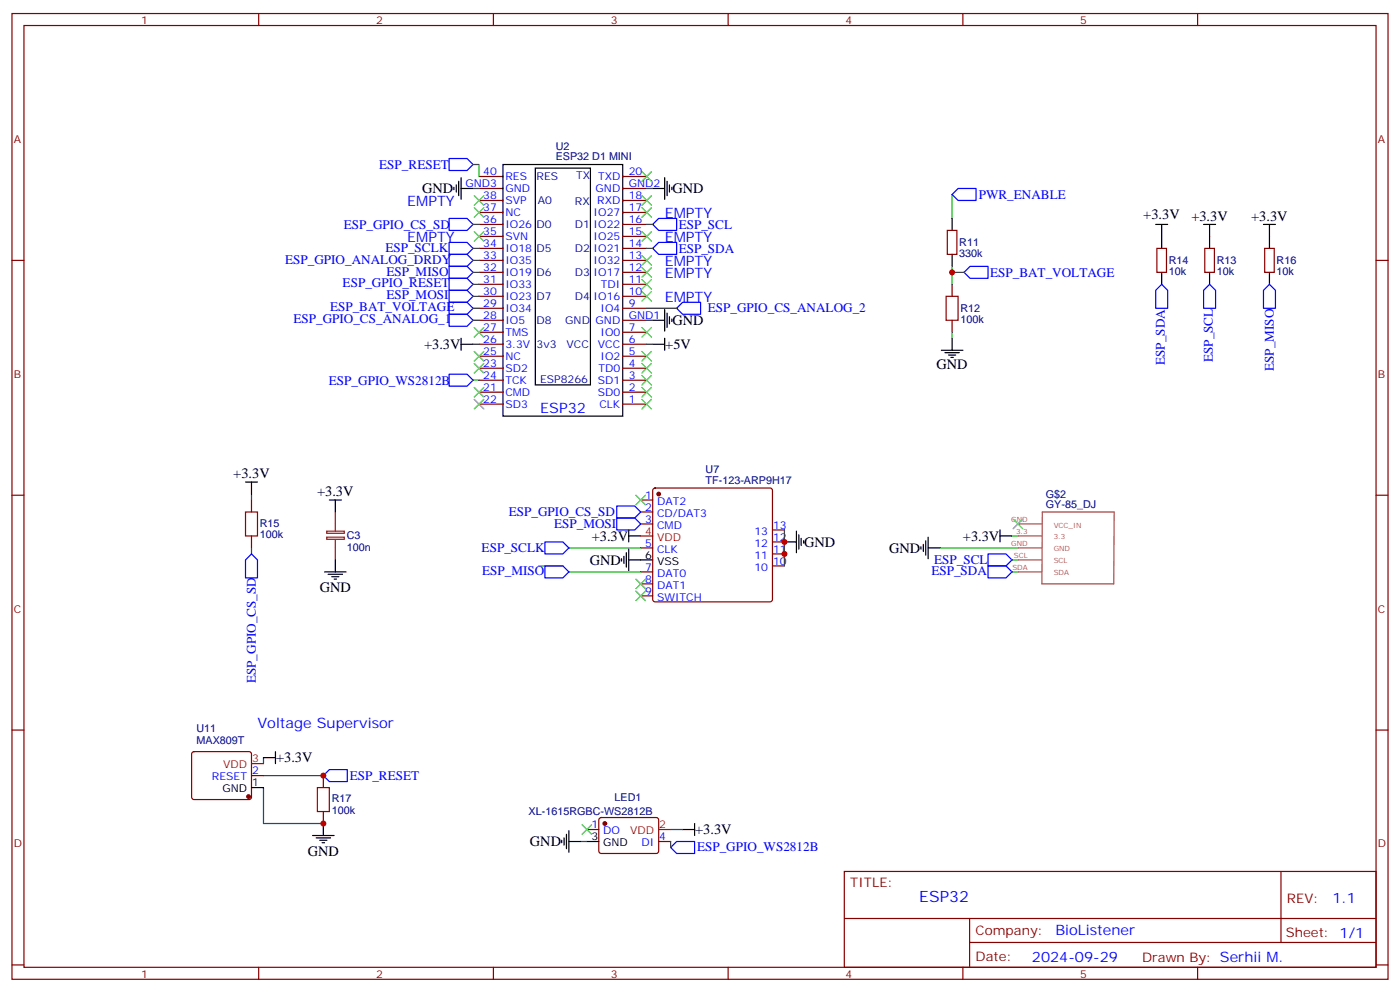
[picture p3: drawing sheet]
<svg xmlns="http://www.w3.org/2000/svg" width="412mm" height="292mm" viewBox="0 0 412 292" stroke-linecap="round" stroke-linejoin="round" font-family="sans-serif">
<g fill="none" stroke="#870000" stroke-width=".35">
<path d="M3.5 4h405.4v284.3h-405.4zM7.1 7.5h398.2v277.3h-398.2zM76.2 4v3.5M145.3 4v3.5M214.5 4v3.5M283.6 4v3.5M352.8 4v3.5M141.1 55.5h7.1M141.1 52h7.1M141.1 59h7.1M183.4 55.5h7.1M183.4 52h7.1"/>
<path d="M183.4 59h7.1M3.5 76.7h3.6M141.1 76.7h7.1M141.1 62.5h7.1M141.1 69.6h7.1M141.1 66.1h7.1M141.1 73.1h7.1M183.4 76.7h7.1M183.4 62.5h7.1M183.4 69.6h7.1M183.4 66.1h7.1M183.4 73.1h7.1"/>
<path d="M279 67.8h2.9v7.1h-2.9zM340.8 73.1h2.8v7.1h-2.8zM354.9 73.1h2.8v7.1h-2.8zM372.5 73.1h2.9v7.1h-2.9zM405.3 76.7h3.6M141.1 83.7h7.1M141.1 80.2h7.1M141.1 90.8h7.1M141.1 87.2h7.1M141.1 97.8h7.1M141.1 94.3h7.1M183.4 83.7h7.1"/>
<path d="M183.4 80.2h7.1M183.4 90.8h7.1M183.4 87.2h7.1M183.4 97.8h7.1M183.4 94.3h7.1M280.5 83.7v3.5M280.5 94.3v3.5M141.1 104.9h7.1M141.1 101.4h7.1M141.1 108.4h7.1M141.1 111.9h7.1M141.1 115.5h7.1"/>
<path d="M141.1 119h7.1M183.4 104.9h7.1M183.4 101.4h7.1M183.4 108.4h7.1M183.4 111.9h7.1M183.4 115.5h7.1M183.4 119h7.1M3.5 145.8h3.6M74.1 147.2v3.5M74.1 157.8v3.5M188.7 154.3h3.6M188.7 150.7h3.6"/>
<path d="M188.7 147.2h3.6M192.5 143.9l.5-.2h33.8l.5 .2 .2 .5v32.1l-.2 .5-.5 .2h-33.8l-.5-.2-.2-.5v-32.1zM227.5 156h3.6M227.5 159.6h3.6M405.3 145.8h3.6M188.7 175.4h3.6M188.7 171.9h3.6M188.7 168.4h3.6M188.7 161.3h3.6M227.5 163.1h3.6M227.5 166.6h3.6M3.5 214.9h3.6"/>
<path d="M405.3 214.9h3.6M56.7 221.5l.4-.2h16.3l.5 .2 .2 .5v12.7l-.3 .5-.4 .2h-16.3l-.4-.2-.3-.5v-12.7zM74.1 228.4h3.5M95.2 228.4v3.5M95.2 238.9v3.6M172.9 244.2h3.5M176.6 240.9l.5-.2 16.5 .1 .4 .6v9.5l-.7 .4-16.5-.1-.4-.6v-9.2zM194 247.8h3.6M248.7 256.6h156.6v28.2h-156.6zM377.3 256.6v20.9M248.7 270.4h156.5M285.6 277.5h119.6"/>
<path d="M285.6 270.4v14.1M3.5 284.1h3.6M76.2 284.8v3.5M145.3 284.8v3.5M214.5 284.8v3.5M283.6 284.8v3.5M352.8 284.8v3.5M405.3 284.1h3.6"/>
</g>
<g fill="none" stroke="#000" stroke-width=".35">
<path d="M133.7 55.1v.7M134.4 54.4v2.2M135.1 53.4v4.2M135.8 52.3v6.4M135.8 55.5h3.5M148.2 48.4h35.2v74.1h-35.2zM157.7 49.5h16.2v63.8h-16.2zM192.3 55.5h3.5M195.8 52.3v6.4M196.5 53.4v4.2M197.2 54.4v2.2M197.9 55.1v.7"/>
<path d="M280.5 64.3v3.5M280.5 74.9v3.5M340.4 66.1h3.6M342.2 66.1v7M354.5 66.1h3.6M356.3 66.1v7M372.2 66.1h3.5M373.9 66.1v7M135.8 99.6v3.5M192.3 94.3h3.5M195.8 91.1v6.4M195.8 99.6v3.5"/>
<path d="M196.5 92.2v4.2M197.2 93.2v2.2M197.9 93.9v.8M280.5 99.6v3.5M342.2 80.2v3.5M356.3 80.2v3.5M373.9 80.2v3.5M135.8 101.4h3.5M192.3 101.4h3.5M277.3 103.1h6.3M278.3 103.8h4.3M279.4 104.5h2.1"/>
<path d="M280.1 105.2h.7M72.3 141.9h3.5M74.1 141.9v3.6M97 147.2h3.5M98.8 147.2v3.5M185.2 157.8h3.5M185.2 156v3.6M231.1 159.6h3.5M234.6 156.4v6.3M235.3 157.4v4.3M236 158.5v2.1M236.7 159.2v.7"/>
<path d="M272.7 159.2v4.2M273.4 158.2v6.3M294.6 157.8h3.5M294.6 156v3.6M95.6 168.4h6.4M96.7 169.1h4.2M97.7 169.8h2.1M98.4 170.5h.7M98.8 164.9v3.5M183.1 164.5v.7M183.8 163.8v2.1M184.5 162.7v4.3"/>
<path d="M185.2 164.9h7.1M185.2 161.7v6.3M271.3 161v.7M272 160.3v2.1M273.4 161.3h3.5M74.1 231.9h3.5M77.6 223.1h3.5M81.1 221.3v3.5M92.1 246h6.3M93.1 246.7h4.3M94.2 247.4h2.1M94.9 248.1h.7"/>
<path d="M95.2 242.5v3.5M165.5 247.4v.7M166.2 246.7v2.1M166.9 245.6v4.3M167.6 247.8h3.5M167.6 244.6v6.3M172.9 247.8h3.5M201.1 244.2h3.5M204.6 242.5v3.5"/>
</g>
<path d="M299.9 154.3h6.9M299.9 157.8h6.9M307 150.7h21.2l-.1 21.2h-21.2zM299.9 161.3h6.9M299.9 164.9h6.9M299.9 168.4h6.9" fill="none" stroke="#a64a4a" stroke-width=".35"/>
<path d="M278.7 87.2h3.5v7.1h-3.5zM72.3 150.7h3.5v7.1h-3.5zM93.5 231.9h3.5v7h-3.5z" fill="none" stroke="#a10000" stroke-width=".35"/>
<g fill="none" stroke="#008700" stroke-width=".35">
<path d="M139.3 48.4h1.8v3.6M139.3 55.5h1.8M190.5 55.5h1.8M280.5 57.3v7M139.3 66.1h1.8M139.3 73.1h1.8M139.3 76.7h1.8M190.5 66.1h1.8M190.5 73.1h1.8M280.5 78.4v5.3M139.3 80.2h1.8M139.3 87.2h1.8"/>
<path d="M139.3 94.3h1.8M139.3 90.8h1.8M139.3 83.7h1.8M190.5 94.3h1.8M190.5 90.8h8.8M280.5 97.8v1.8M280.5 80.2h3.5M139.3 101.4h1.8M139.3 111.9h1.8M190.5 101.4h1.8M74.1 145.5v1.7M231.1 156v10.6"/>
<path d="M298.1 157.8h1.8M74.1 161.3v1.8M158.7 166.6h7.1M167.6 168.4h21.1M167.6 161.3h21.1M276.9 161.3h23M298.1 168.4h1.8M298.1 164.9h1.8M77.6 231.9v10.6h17.6M77.6 228.4h17.6M77.6 223.1v1.7M171.1 247.8h1.8"/>
<path d="M197.6 247.8v1.7M197.6 244.2h3.5"/>
</g>
<g fill="none" stroke="#00f" stroke-width=".35">
<path d="M132.3 46.7h5.3l1.7 1.7-1.7 1.8h-5.3zM280.5 57.3l1.7-1.8h5.3v3.5h-5.3zM132.3 74.9h5.3l1.7 1.8-1.7 1.7h-5.3zM132.3 71.4h5.3l1.7 1.7-1.7 1.8h-5.3zM132.3 78.4h5.3l1.7 1.8-1.7 1.8h-5.3zM132.3 64.3h5.3l1.7 1.8-1.7 1.7h-5.3zM192.3 66.1l1.7-1.8h5.3v3.5h-5.3zM192.3 73.1l1.7-1.7h5.3v3.5h-5.3zM132.3 85.5h5.3l1.7 1.7-1.7 1.8h-5.3zM132.3 92.5h5.3l1.7 1.8-1.7 1.8h-5.3zM132.3 82h5.3l1.7 1.7-1.7 1.8h-5.3zM132.3 89h5.3l1.7 1.8-1.7 1.7h-5.3z"/>
<path d="M199.3 90.8l1.8-1.8h5.3v3.5h-5.3zM284 80.2l1.8-1.8h5.2v3.6h-5.2zM342.2 83.7l1.8 1.8v5.3h-3.6v-5.3zM356.3 83.7l1.8 1.8v5.3h-3.6v-5.3zM373.9 83.7l1.8 1.8v5.3h-3.5v-5.3zM132.3 110.2h5.3l1.7 1.7-1.7 1.8h-5.3zM160.5 159.6h5.3l1.8 1.7-1.8 1.8h-5.3zM181.7 152.5h5.3l1.7 1.8-1.7 1.7h-5.3zM181.7 149h5.3l1.7 1.7-1.7 1.8h-5.3zM74.1 163.1l1.7 1.8v5.2h-3.5v-5.2zM160.5 166.6h5.3l1.8 1.8-1.8 1.7h-5.3zM291 163.1h5.3l1.8 1.8-1.8 1.7h-5.3z"/>
<path d="M291 166.6h5.3l1.8 1.8-1.8 1.7h-5.3zM95.2 228.4l1.8-1.8h5.3v3.5h-5.3zM199.3 247.8h5.3v3.5h-5.3l-1.7-1.8z"/>
</g>
<g fill="none" stroke="#3c3" stroke-width=".35">
<path d="M139.7 57.6l2.8 2.8M142.5 57.6l-2.8 2.8M189.1 50.6l2.8 2.8M189.1 57.6l2.8 2.8M191.9 50.6l-2.8 2.8M191.9 57.6l-2.8 2.8M139.7 61.1l2.8 2.9M139.7 68.2l2.8 2.8M142.5 61.1l-2.8 2.9M142.5 68.2l-2.8 2.8M189.1 78.8l2.8 2.8M189.1 75.2l2.8 2.9"/>
<path d="M189.1 68.2l2.8 2.8M189.1 61.1l2.8 2.9M191.9 68.2l-2.8 2.8M191.9 78.8l-2.8 2.8M191.9 75.2l-2.8 2.9M191.9 61.1l-2.8 2.9M139.7 96.4l2.8 2.8M142.5 96.4l-2.8 2.8M189.1 82.3l2.8 2.8M189.1 96.4l2.8 2.8M189.1 85.8l2.8 2.9M191.9 82.3l-2.8 2.8"/>
<path d="M191.9 96.4l-2.8 2.8M191.9 85.8l-2.8 2.9M139.7 114.1l2.8 2.8M139.7 103.5l2.8 2.8M139.7 107l2.8 2.8M139.7 117.6l2.8 2.8M142.5 114.1l-2.8 2.8M142.5 103.5l-2.8 2.8M142.5 107l-2.8 2.8M142.5 117.6l-2.8 2.8M189.1 114.1l2.8 2.8M189.1 110.5l2.8 2.8"/>
<path d="M189.1 117.6l2.8 2.8M189.1 107l2.8 2.8M189.1 103.5l2.8 2.8M191.9 114.1l-2.8 2.8M191.9 110.5l-2.8 2.8M191.9 117.6l-2.8 2.8M191.9 107l-2.8 2.8M191.9 103.5l-2.8 2.8M187.3 145.8l2.8 2.8M190.1 145.8l-2.8 2.8M298.4 152.9l2.9 2.8M301.3 152.9l-2.9 2.8"/>
<path d="M187.3 174l2.8 2.8M187.3 170.5l2.8 2.8M190.1 174l-2.8 2.8M190.1 170.5l-2.8 2.8M171.4 242.8l2.9 2.8M174.3 242.8l-2.9 2.8"/>
</g>
<path d="M96.2 158.2h5.2v.6h-5.2zM96.2 156.4h5.2v.6h-5.2zM98.8 150.7v5.7M98.8 158.9v6" fill="none" stroke="#8c2424" stroke-width=".35"/>
<g fill="#870000" stroke="#870000" stroke-width=".35">
<circle cx="178.2" cy="242.5" r=".53"/>
<circle cx="194" cy="145.5" r=".53"/>
<circle cx="73.2" cy="234.5" r=".53"/>
</g>
<path d="M188.7 157.8h3.6M74.1 224.8h3.5M194 244.2h3.6" fill="none" stroke="#f00" stroke-width=".35"/>
<g fill="#c00">
<circle cx="280.5" cy="80.2" r=".88"/>
<circle cx="231.1" cy="163.1" r=".88"/>
<circle cx="231.1" cy="159.6" r=".88"/>
<circle cx="95.3" cy="228.4" r=".88"/>
<circle cx="95.3" cy="242.5" r=".88"/>
</g>
<text font-size="4.6" fill="#00f" x="270.8" y="265.6">ESP32</text>
<g font-size="4.2">
<text x="124.4" y="56.9">GND</text>
<text x="198.1" y="56.8">GND</text>
<text x="336.8" y="64.6">+3.3V</text>
<text x="350.9" y="64.9">+3.3V</text>
<text x="368.6" y="64.9">+3.3V</text>
<text x="198.1" y="95.6">GND</text>
<text x="124.9" y="102.8">+3.3V</text>
<text x="196" y="102.7">+5V</text>
<text x="275.9" y="108.8">GND</text>
<text x="68.7" y="140.8">+3.3V</text>
<text x="93.4" y="146.1">+3.3V</text>
<text x="174.3" y="159.2">+3.3V</text>
<text x="236.9" y="161">GND</text>
<text x="283.6" y="159.2">+3.3V</text>
<text x="173.7" y="166.2">GND</text>
<text x="261.9" y="162.7">GND</text>
<text x="94.2" y="174.4">GND</text>
<text x="81.3" y="224.5">+3.3V</text>
<text x="204.8" y="245.5">+3.3V</text>
<text x="156.1" y="249.1">GND</text>
<text x="90.7" y="252">GND</text>
</g>
<g font-size="4.2" fill="#00f">
<text x="119.9" y="60.8">EMPTY</text>
<text x="195.8" y="64.3">EMPTY</text>
<text x="119.9" y="71.4">EMPTY</text>
<text x="195.8" y="71.4">EMPTY</text>
<text x="195.8" y="82">EMPTY</text>
<text x="195.8" y="78.4">EMPTY</text>
<text x="195.8" y="89">EMPTY</text>
<text x="159.1" y="121.5">ESP32</text>
<text x="75.8" y="214.2">Voltage Supervisor</text>
<text x="392.5" y="265.8">1.1</text>
<text x="310.9" y="275.4">BioListener</text>
<text x="304" y="283.2">2024-09-29</text>
</g>
<g font-size="3.9" fill="#00f">
<text x="111.7" y="49.7">ESP_RESET</text>
<text x="288.3" y="58.5">PWR_ENABLE</text>
<text x="101.3" y="67.3">ESP_GPIO_CS_SD</text>
<text x="199.9" y="67.3">ESP_SCL</text>
<text x="84" y="77.7">ESP_GPIO_ANALOG_DRDY</text>
<text x="113.5" y="74.1">ESP_SCLK</text>
<text x="199.9" y="74.4">ESP_SDA</text>
<text x="113.8" y="81.1">ESP_MISO</text>
<text x="291.6" y="81.5">ESP_BAT_VOLTAGE</text>
<text x="100.9" y="84.6">ESP_GPIO_RESET</text>
<text x="113.8" y="88.2">ESP_MOSI</text>
<text x="86.4" y="95.2">ESP_GPIO_CS_ANALOG_1</text>
<text x="97.2" y="91.7">ESP_BAT_VOLTAGE</text>
<text x="208.5" y="92">ESP_GPIO_CS_ANALOG_2</text>
<text x="343.1" y="107.5" transform="rotate(-90 343.1 107.5)">ESP_SDA</text>
<text x="357.2" y="106.6" transform="rotate(-90 357.2 106.6)">ESP_SCL</text>
<text x="96.9" y="113.3">ESP_GPIO_WS2812B</text>
<text x="375.2" y="109.2" transform="rotate(-90 375.2 109.2)">ESP_MISO</text>
<text x="149.9" y="152">ESP_GPIO_CS_SD</text>
<text x="163.2" y="155.4">ESP_MOSI</text>
<text x="141.9" y="162.5">ESP_SCLK</text>
<text x="275.2" y="166">ESP_SCL</text>
<text x="142" y="169.3">ESP_MISO</text>
<text x="274.4" y="169.3">ESP_SDA</text>
<text x="75.3" y="201.2" transform="rotate(-90 75.3 201.2)">ESP_GPIO_CS_SD</text>
<text x="103" y="229.6">ESP_RESET</text>
<text x="205.3" y="250.6">ESP_GPIO_WS2812B</text>
</g>
<g font-size="3.9" fill="#800">
<text x="250.5" y="261.2">TITLE:</text>
<text x="379.1" y="265.8">REV:</text>
<text x="287.4" y="275.4">Company:</text>
<text x="378.7" y="276">Sheet: 1/1</text>
<text x="287.4" y="283">Date:</text>
<text x="336.4" y="283.1">Drawn By: Serhii M.</text>
</g>
<g font-size="3.2" fill="#800">
<text x="41.6" y="7">1</text>
<text x="110.8" y="7">2</text>
<text x="179.9" y="7">3</text>
<text x="249.1" y="7">4</text>
<text x="318.2" y="7">5</text>
<text x="4.1" y="42.1">A</text>
<text x="405.9" y="42.1">A</text>
<text x="4.1" y="111.2">B</text>
<text x="405.9" y="111.2">B</text>
<text x="4.1" y="180.4">C</text>
<text x="405.9" y="180.4">C</text>
<text x="4.1" y="249.5">D</text>
<text x="405.9" y="249.5">D</text>
<text x="41.6" y="287.8">1</text>
<text x="110.8" y="287.8">2</text>
<text x="179.9" y="287.8">3</text>
<text x="249.1" y="287.8">4</text>
<text x="318.2" y="287.8">5</text>
</g>
<g font-size="3.2" fill="#000080">
<text x="163.7" y="47.2">ESP32 D1 MINI</text>
<text x="163.7" y="44">U2</text>
<text x="282.6" y="75.6">330k</text>
<text x="282.6" y="72.5">R11</text>
<text x="344.3" y="77.6">R14</text>
<text x="358.4" y="77.6">R13</text>
<text x="376.1" y="77.6">R16</text>
<text x="344.3" y="80.9">10k</text>
<text x="358.4" y="80.9">10k</text>
<text x="376.1" y="80.9">10k</text>
<text x="282.9" y="95.1">100k</text>
<text x="282.9" y="92">R12</text>
<text x="207.9" y="142.6">TF-123-ARP9H17</text>
<text x="207.9" y="139.4">U7</text>
<text x="308.1" y="149.7">GY-85_DJ</text>
<text x="308.1" y="146.5">G$2</text>
<text x="76.6" y="155.1">R15</text>
<text x="76.6" y="158.5">100k</text>
<text x="102.1" y="158.8">C3</text>
<text x="102.1" y="162.1">100n</text>
<text x="57.9" y="215.4">U11</text>
<text x="57.9" y="219">MAX809T</text>
<text x="97.7" y="239.7">100k</text>
<text x="97.7" y="236.2">R17</text>
<text x="181.1" y="235.9">LED1</text>
<text x="155.7" y="240.1">XL-1615RGBC-WS2812B</text>
</g>
<g font-size="3.2" fill="#00f">
<text x="142.4" y="51.6">40</text>
<text x="148.9" y="53">RES</text>
<text x="176.2" y="53">TXD</text>
<text x="185.2" y="51.6">20</text>
<text x="137.1" y="55.1">GND3</text>
<text x="142.4" y="58.7">38</text>
<text x="148.9" y="56.6">GND</text>
<text x="175.5" y="56.6">GND</text>
<text x="185.2" y="55.1">GND2</text>
<text x="185.2" y="58.7">18</text>
<text x="142.4" y="62.2">37</text>
<text x="142.4" y="65.7">36</text>
<text x="148.9" y="63.6">NC</text>
<text x="148.9" y="60.1">SVP</text>
<text x="174.9" y="63.6">IO27</text>
<text x="175.9" y="60.1">RXD</text>
<text x="185.2" y="62.2">17</text>
<text x="185.2" y="65.7">16</text>
<text x="142.4" y="69.3">35</text>
<text x="148.9" y="70.7">SVN</text>
<text x="148.9" y="67.1">IO26</text>
<text x="174.9" y="67.1">IO22</text>
<text x="174.9" y="70.7">IO25</text>
<text x="185.2" y="69.3">15</text>
<text x="142.4" y="76.3">33</text>
<text x="142.4" y="72.8">34</text>
<text x="148.9" y="77.7">IO35</text>
<text x="148.9" y="74.2">IO18</text>
<text x="174.9" y="74.2">IO21</text>
<text x="174.9" y="77.7">IO32</text>
<text x="185.2" y="72.8">14</text>
<text x="185.2" y="76.3">13</text>
<text x="142.4" y="83.4">31</text>
<text x="142.4" y="79.8">32</text>
<text x="148.9" y="81.2">IO19</text>
<text x="174.9" y="81.2">IO17</text>
<text x="185.2" y="79.8">12</text>
<text x="185.2" y="83.4">11</text>
<text x="142.4" y="86.9">30</text>
<text x="148.9" y="84.8">IO33</text>
<text x="148.9" y="88.3">IO23</text>
<text x="174.9" y="88.3">IO16</text>
<text x="177" y="84.8">TDI</text>
<text x="185.2" y="86.9">10</text>
<text x="142.4" y="90.4">29</text>
<text x="142.4" y="93.9">28</text>
<text x="148.9" y="91.8">IO34</text>
<text x="148.9" y="95.4">IO5</text>
<text x="175.5" y="95.4">GND</text>
<text x="176.9" y="91.8">IO4</text>
<text x="185.2" y="90.4">9</text>
<text x="185.2" y="93.9">GND1</text>
<text x="142.4" y="97.5">27</text>
<text x="142.4" y="101">26</text>
<text x="148.9" y="98.9">TMS</text>
<text x="176.9" y="98.9">IO0</text>
<text x="185.2" y="97.5">7</text>
<text x="185.2" y="101">6</text>
<text x="142.4" y="104.5">25</text>
<text x="148.9" y="105.9">NC</text>
<text x="148.9" y="102.4">3.3V</text>
<text x="176.1" y="102.4">VCC</text>
<text x="176.9" y="105.9">IO2</text>
<text x="185.2" y="104.5">5</text>
<text x="142.4" y="108.1">23</text>
<text x="142.4" y="111.6">24</text>
<text x="148.9" y="109.5">SD2</text>
<text x="148.9" y="113">TCK</text>
<text x="176.1" y="113">SD1</text>
<text x="176.3" y="109.5">TD0</text>
<text x="185.2" y="108.1">4</text>
<text x="185.2" y="111.6">3</text>
<text x="142.4" y="115.1">21</text>
<text x="142.4" y="118.6">22</text>
<text x="148.9" y="116.5">CMD</text>
<text x="176.1" y="116.5">SD0</text>
<text x="185.2" y="115.1">2</text>
<text x="185.2" y="118.6">1</text>
<text x="148.9" y="120.1">SD3</text>
<text x="176.6" y="120.1">CLK</text>
<text x="190.1" y="146.9">1</text>
<text x="193.6" y="148.6">DAT2</text>
<text x="190.1" y="153.9">3</text>
<text x="190.1" y="150.4">2</text>
<text x="193.6" y="155.7">CMD</text>
<text x="193.6" y="152.2">CD/DAT3</text>
<text x="227.7" y="155.7">13</text>
<text x="190.1" y="161">5</text>
<text x="222.2" y="157.4">13</text>
<text x="222.2" y="161">12</text>
<text x="227.7" y="159.2">12</text>
<text x="193.6" y="162.7">CLK</text>
<text x="222.2" y="164.5">11</text>
<text x="227.7" y="162.7">11</text>
<text x="227.7" y="166.3">10</text>
<text x="190.1" y="171.6">8</text>
<text x="190.1" y="168">7</text>
<text x="193.6" y="173.3">DAT1</text>
<text x="193.6" y="169.8">DAT0</text>
<text x="222.2" y="168">10</text>
<text x="190.1" y="175.1">9</text>
<text x="193.6" y="176.8">SWITCH</text>
<text x="62.4" y="229.8">RESET</text>
<text x="74.3" y="228">2</text>
<text x="174.2" y="243.9">1</text>
<text x="177.7" y="245.6">DO</text>
<text x="188.9" y="249.2">DI</text>
<text x="194.2" y="247.4">4</text>
</g>
<g font-size="3.2" fill="#009">
<text x="158" y="53">RES</text>
<text x="169.7" y="52.7">TX</text>
<text x="158.4" y="60.1">A0</text>
<text x="169.3" y="60.4">RX</text>
<text x="158" y="67.1">D0</text>
<text x="169.3" y="67.1">D1</text>
<text x="158" y="74.2">D5</text>
<text x="169.3" y="74.2">D2</text>
<text x="158" y="81.2">D6</text>
<text x="169.3" y="81.2">D3</text>
<text x="158" y="88.3">D7</text>
<text x="169.3" y="88.3">D4</text>
<text x="158" y="95.4">D8</text>
<text x="166.5" y="95.4">GND</text>
<text x="158" y="102.4">3v3</text>
<text x="166.9" y="102.4">VCC</text>
<text x="159.1" y="112.6">ESP8266</text>
</g>
<g font-size="3.2" fill="#f00">
<text x="190.1" y="157.4">4</text>
<text x="193.6" y="159.2">VDD</text>
<text x="65.7" y="226.2">VDD</text>
<text x="74.3" y="224.5">3</text>
<text x="185.7" y="245.6">VDD</text>
<text x="194.2" y="243.9">2</text>
</g>
<g font-size="3.2">
<text x="190.1" y="164.5">6</text>
<text x="193.6" y="166.3">VSS</text>
<text x="65.5" y="233.3">GND</text>
<text x="74.3" y="231.5">1</text>
<text x="174.2" y="247.4">3</text>
<text x="177.7" y="249.2">GND</text>
</g>
<g font-size="2.1" fill="#a54b4b">
<text x="297.9" y="153.6">GND</text>
<text x="310.4" y="155.3">VCC_IN</text>
<text x="297.9" y="160.6">GND</text>
<text x="299.3" y="157.1">3.3</text>
<text x="310.4" y="158.8">3.3</text>
<text x="298.2" y="167.7">SDA</text>
<text x="298.7" y="164.2">SCL</text>
<text x="310.4" y="162.4">GND</text>
<text x="310.4" y="165.9">SCL</text>
<text x="310.4" y="169.4">SDA</text>
</g>
</svg>
